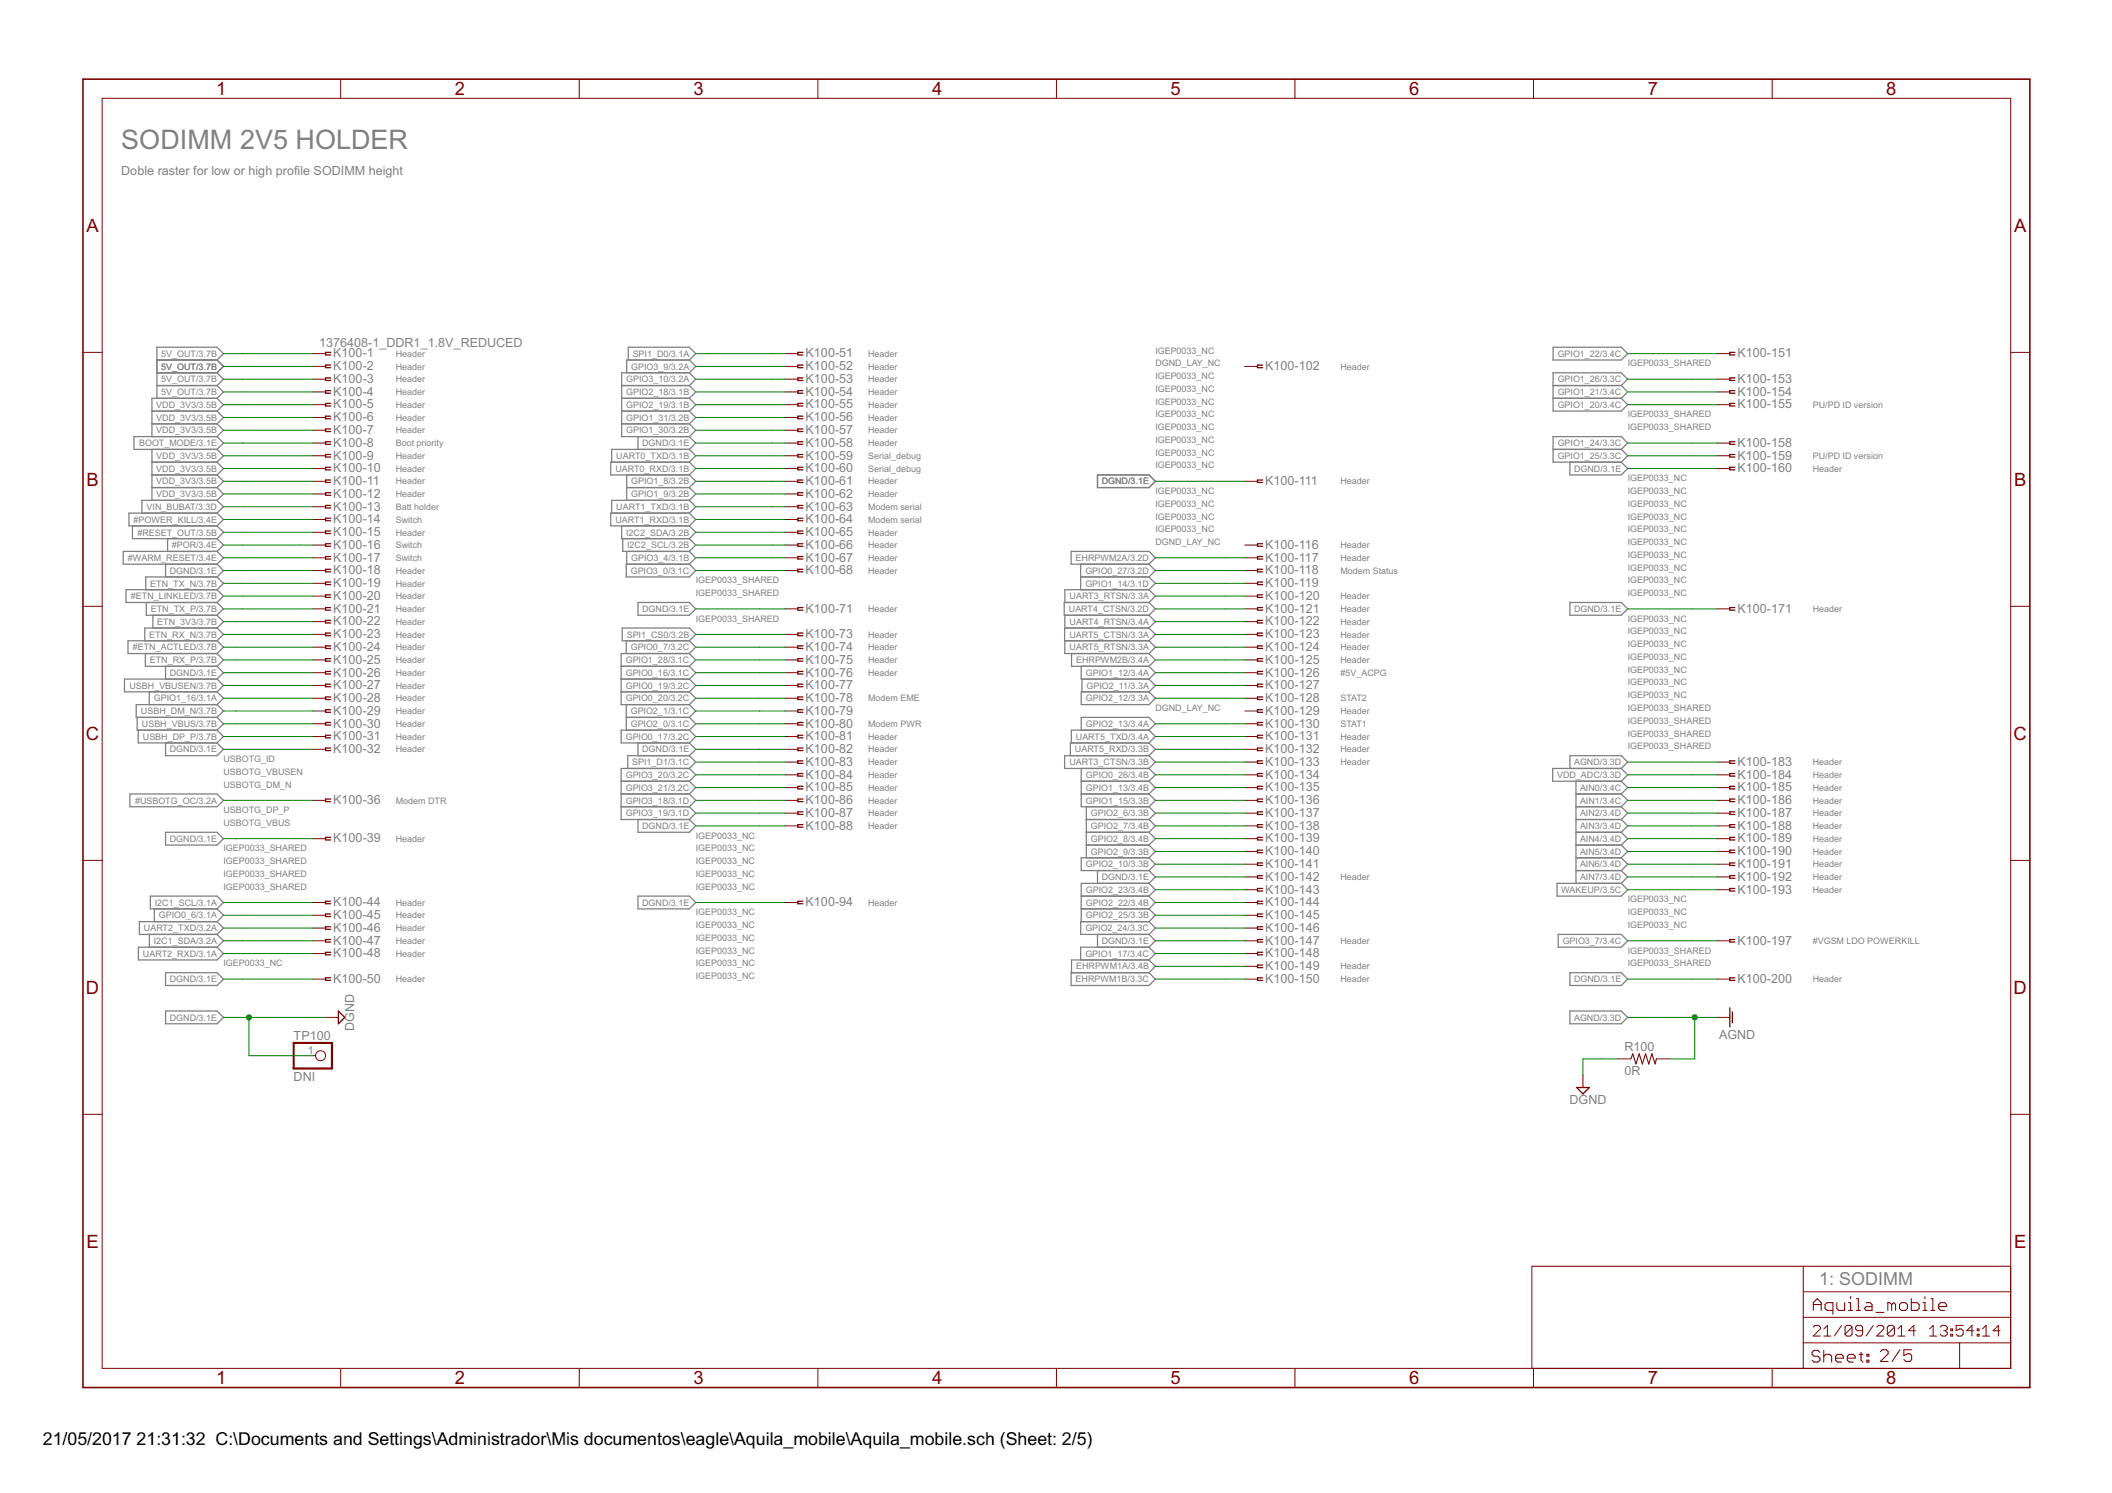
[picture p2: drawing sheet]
<svg xmlns="http://www.w3.org/2000/svg" width="420mm" height="297mm" viewBox="0 0 420 297" stroke-linecap="round" stroke-linejoin="round" font-family="sans-serif">
<g fill="none" stroke="#808080" stroke-width=".25">
<path d="M31.2 71.6h12M31.2 74.2h12M31.2 76.7h12M43.2 71.6l1.2-1.2-1.2-1.3h-12v10.1M43.2 71.6l1.2 1.3-1.2 1.3M43.2 74.2l1.2 1.2-1.2 1.3M43.2 76.7l1.2 1.3-1.2 1.2M43.2 79.2h-13v7.7M43.2 79.2l1.2 1.3-1.2 1.3M123.7 76.7h13.4M123.7 79.2h13.4M125 71.6v-2.5h12.1l1.3 1.3-1.3 1.2"/>
<path d="M137.1 71.6h-12.4v2.6M137.1 74.2h-13.4v12.7h13.4M137.1 71.6l1.3 1.3-1.3 1.3M137.1 74.2l1.3 1.2-1.3 1.3M137.1 76.7l1.3 1.3-1.3 1.2M137.1 79.2l1.3 1.3-1.3 1.3M309 69.1h13.5l1.3 1.3-1.3 1.2h-13.5zM309 76.7h13.5M309 79.2h13.5M322.5 76.7l1.3-1.3-1.3-1.2h-13.5v7.6h13.5l1.3-1.3-1.3-1.3M322.5 76.7l1.3 1.3-1.3 1.2M30.2 81.8h13"/>
<path d="M30.2 89.4v10.1M30.2 84.3h13M30.2 91.9h13M30.2 94.5h13M30.2 97h13M43.2 81.8l1.2 1.3-1.2 1.2M43.2 84.3l1.2 1.3-1.2 1.3M43.2 86.9h-16.6v2.5h16.6M43.2 89.4l1.2 1.3-1.2 1.2M43.2 91.9l1.2 1.3-1.2 1.3M43.2 94.5l1.2 1.3-1.2 1.2M43.2 97l1.2 1.3-1.2 1.2"/>
<path d="M43.2 99.5h-15v2.6M43.2 86.9l1.2 1.2-1.2 1.3M43.2 99.5l1.2 1.3-1.2 1.3M123.7 81.8h13.4M123.7 84.3h13.4M124.7 97h12.4M124.7 94.5v5M126.9 86.9v2.5M137.1 91.9h-15.6v2.6h15.6M137.1 89.4h-15.4v2.5M137.1 99.5h-15.4v2.6M137.1 99.5l1.3 1.3-1.3 1.3"/>
<path d="M137.1 86.9l1.3 1.2-1.3 1.3M137.1 89.4l1.3 1.3-1.3 1.2M137.1 91.9l1.3 1.3-1.3 1.3M137.1 81.8l1.3 1.3-1.3 1.2M137.1 84.3l1.3 1.3-1.3 1.3M137.1 94.5l1.3 1.3-1.3 1.2M137.1 97l1.3 1.3-1.3 1.2M218.3 94.5h10.3l1.2 1.3-1.2 1.2h-10.3zM309 89.4h13.5M312.3 91.9v2.6h10.2l1.3-1.3-1.3-1.3M322.5 89.4l1.3-1.3-1.3-1.2h-13.5v5h13.5M322.5 89.4l1.3 1.3-1.3 1.2"/>
<path d="M26.4 104.6v2.6h16.8M29.1 119.9v2.5h14.1M32.9 112.2v2.6M33.3 107.2v2.5M43.2 102.1h-17.5v2.5h17.5M43.2 102.1l1.2 1.3-1.2 1.2M43.2 109.7l1.2 1.3-1.2 1.2M43.2 109.7h-18.7v2.5h18.7M43.2 112.2l1.2 1.3-1.2 1.3M43.2 114.8h-14.2v2.5M43.2 117.3h-18.1v2.6h18.1M43.2 114.8l1.2 1.3-1.2 1.2"/>
<path d="M43.2 117.3l1.2 1.3-1.2 1.3M43.2 119.9l1.2 1.2-1.2 1.3M43.2 104.6l1.2 1.3-1.2 1.3M43.2 107.2l1.2 1.2-1.2 1.3M123.7 104.6v2.6h13.4M123.9 107.2v2.5h13.2M124.6 112.2h12.5l1.3 1.3-1.3 1.3h-12.5zM124.7 109.7v2.5M126.9 119.9h10.2l1.3 1.2-1.3 1.3h-10.2zM137.1 102.1h-15.6v2.5h15.6M137.1 102.1l1.3 1.3-1.3 1.2M137.1 104.6l1.3 1.3-1.3 1.3"/>
<path d="M137.1 107.2l1.3 1.2-1.3 1.3M137.1 109.7l1.3 1.3-1.3 1.2M213.1 109.7h15.5l1.2 1.3-1.2 1.2h-15.5zM215 114.8h13.6M215 112.2v5.1M228.6 119.9h-16.9v2.5h16.9M228.6 117.3h-16.8v2.6M228.6 112.2l1.2 1.3-1.2 1.3M228.6 114.8l1.2 1.3-1.2 1.2M228.6 117.3l1.2 1.3-1.2 1.3M228.6 119.9l1.2 1.2-1.2 1.3M312.3 119.9h10.2l1.3 1.2-1.3 1.3h-10.2z"/>
<path d="M28.9 130v2.6h14.3M29.7 137.6v2.6M30.4 122.4v2.5M32.9 132.6v2.5M43.2 132.6l1.2 1.2-1.2 1.3M43.2 135.1h-18.4v2.5h18.4M43.2 122.4l1.2 1.3-1.2 1.2M43.2 124.9h-14.4v2.6M43.2 124.9l1.2 1.3-1.2 1.3M43.2 127.5h-17.7v2.5h17.7M43.2 127.5l1.2 1.3-1.2 1.2M43.2 130l1.2 1.3-1.2 1.3"/>
<path d="M43.2 135.1l1.2 1.3-1.2 1.2M43.2 137.6l1.2 1.3-1.2 1.3M123.6 135.1h13.5M123.6 132.6h13.5M123.6 137.6h13.5M123.8 124.9h13.3l1.3 1.3-1.3 1.3h-13.3zM124.6 127.5v2.5M137.1 130h-13.5v10.2h13.5M137.1 130l1.3 1.3-1.3 1.3M137.1 127.5l1.3 1.3-1.3 1.2M137.1 132.6l1.3 1.2-1.3 1.3M137.1 135.1l1.3 1.3-1.3 1.2"/>
<path d="M137.1 137.6l1.3 1.3-1.3 1.3M211.8 127.5v2.5h16.8M211.8 122.4v2.5M213.2 130v2.6h15.4M215.1 132.6v2.5h13.5M215.1 137.6h13.5l1.2 1.3-1.2 1.3h-13.5zM215.2 135.1v2.5M228.6 124.9h-16.8v2.6h16.8M228.6 130l1.2 1.3-1.2 1.3M228.6 127.5l1.2 1.3-1.2 1.2M228.6 122.4l1.2 1.3-1.2 1.2M228.6 124.9l1.2 1.3-1.2 1.3"/>
<path d="M228.6 132.6l1.2 1.2-1.2 1.3M228.6 135.1l1.2 1.3-1.2 1.2M25.8 158h17.4l1.2 1.2-1.2 1.3h-17.4zM27.3 142.7v2.6h15.9M27.5 145.3v2.5h15.7M32.9 147.8v2.5h10.3l1.2-1.2-1.2-1.3M43.2 140.2h-16.1v2.5h16.1M43.2 140.2l1.2 1.3-1.2 1.2M43.2 142.7l1.2 1.3-1.2 1.3M43.2 145.3l1.2 1.2-1.2 1.3M123.6 155.4h13.5M123.6 158h13.5"/>
<path d="M124.6 142.7h12.5M124.6 140.2v5.1M126.9 147.8v2.5M137.1 150.3h-12.2v2.6M137.1 145.3h-13.5v2.5h13.5M137.1 147.8l1.3 1.3-1.3 1.2M137.1 152.9h-13.5v10.1h13.5M137.1 140.2l1.3 1.3-1.3 1.2M137.1 142.7l1.3 1.3-1.3 1.3M137.1 145.3l1.3 1.2-1.3 1.3M137.1 150.3l1.3 1.3-1.3 1.3M137.1 152.9l1.3 1.3-1.3 1.2"/>
<path d="M137.1 155.4l1.3 1.3-1.3 1.3M137.1 158l1.3 1.2-1.3 1.3M215.1 145.3v-2.6h13.5l1.2 1.3-1.2 1.3M215.1 155.4h13.5M215.1 158h13.5M215.1 152.9v7.6h13.5M228.6 150.3h-16.8v2.6h16.8M228.6 147.8h-15.7v2.5M228.6 145.3h-15.5v2.5M228.6 145.3l1.2 1.2-1.2 1.3M228.6 147.8l1.2 1.3-1.2 1.2M228.6 150.3l1.2 1.3-1.2 1.3"/>
<path d="M228.6 152.9l1.2 1.3-1.2 1.2M228.6 155.4l1.2 1.3-1.2 1.3M228.6 158l1.2 1.2-1.2 1.3M312.3 152.9v-2.6h10.2l1.3 1.3-1.3 1.3M313.5 158h9M313.5 155.4v20.3M322.5 152.9h-13.6v2.5h13.6M322.5 152.9l1.3 1.3-1.3 1.2M322.5 155.4l1.3 1.3-1.3 1.3M322.5 158l1.3 1.2-1.3 1.3M29.9 178.3h13.3l1.2 1.3-1.2 1.2h-13.3zM32.9 165.6h10.3l1.2 1.3-1.2 1.2h-10.3z"/>
<path d="M123.6 160.5h13.5M126.9 163v2.6h10.2l1.3-1.3-1.3-1.3M126.9 178.3h10.2l1.3 1.3-1.3 1.2h-10.2zM137.1 160.5l1.3 1.3-1.3 1.2M215.1 178.3h13.5M216.1 168.1h12.5M216.1 165.6h12.5M216.1 163h12.5M216.1 160.5v10.2M218.3 173.2v2.5M228.6 173.2l1.2 1.3-1.2 1.2M228.6 175.7h-13.5v7.7"/>
<path d="M228.6 170.7h-13.5v2.5h13.5M228.6 160.5l1.2 1.3-1.2 1.2M228.6 163l1.2 1.3-1.2 1.3M228.6 165.6l1.2 1.3-1.2 1.2M228.6 168.1l1.2 1.3-1.2 1.3M228.6 170.7l1.2 1.2-1.2 1.3M228.6 175.7l1.2 1.3-1.2 1.3M228.6 178.3l1.2 1.3-1.2 1.2M309.8 175.7h12.7l1.3 1.3-1.3 1.3h-12.7zM313.5 168.1h9M313.5 165.6h9M313.5 163h9"/>
<path d="M313.5 173.2h9M313.5 160.5h9M313.5 170.7h9M322.5 160.5l1.3 1.3-1.3 1.2M322.5 163l1.3 1.3-1.3 1.3M322.5 165.6l1.3 1.3-1.3 1.2M322.5 168.1l1.3 1.3-1.3 1.3M322.5 170.7l1.3 1.2-1.3 1.3M322.5 173.2l1.3 1.3-1.3 1.2M27.5 188.4h15.7l1.2 1.3-1.2 1.3h-15.7zM29.7 185.9v2.5M30.7 180.8v2.6"/>
<path d="M32.9 193.5h10.3l1.2 1.3-1.2 1.3h-10.3zM43.2 180.8l1.2 1.3-1.2 1.3M43.2 183.4h-15.5v2.5h15.5M43.2 183.4l1.2 1.2-1.2 1.3M43.2 185.9l1.2 1.3-1.2 1.2M213.1 193.5h15.5l1.2 1.3-1.2 1.3h-15.5zM215.1 180.8h13.5M218.3 185.9v2.5M228.6 185.9l1.2 1.3-1.2 1.2M228.6 188.4h-13.6v2.6M228.6 183.4h-13.6v2.5h13.6M228.6 191h-15.4v2.5"/>
<path d="M228.6 191l1.2 1.3-1.2 1.2M228.6 180.8l1.2 1.3-1.2 1.3M228.6 183.4l1.2 1.2-1.2 1.3M228.6 188.4l1.2 1.3-1.2 1.3M310 185.9h12.5l1.3 1.3-1.3 1.2h-12.5zM312.3 193.5h10.2l1.3 1.3-1.3 1.3h-10.2zM32.9 201.1h10.3l1.2 1.3-1.2 1.3h-10.3zM312.3 201.1h10.2l1.3 1.3-1.3 1.3h-10.2z"/>
</g>
<g fill="none" stroke="#800000" stroke-width=".2">
<path d="M20.3 19.6h379.7v252.6h-379.7zM67.8 15.7v3.9M115.2 15.7v3.9M162.7 15.7v3.9M210.2 15.7v3.9M257.6 15.7v3.9M305.1 15.7v3.9M352.6 15.7v3.9M16.5 70.1h3.8M62.2 70.4h2.6M62.2 72.9h2.6M62.2 75.4h2.6"/>
<path d="M62.2 78h2.6M156.2 70.4h2.5M156.2 72.9h2.5M156.2 75.4h2.5M156.2 78h2.5M247.6 72.9h2.6M341.6 70.4h2.5M341.6 75.4h2.5M341.6 78h2.5M400 70.1h3.8M62.2 80.5h2.6M62.2 83.1h2.6"/>
<path d="M62.2 85.6h2.6M62.2 88.1h2.6M62.2 90.7h2.6M62.2 93.2h2.6M62.2 95.8h2.6M62.2 98.3h2.6M156.2 80.5h2.5M156.2 83.1h2.5M156.2 85.6h2.5M156.2 88.1h2.5M156.2 90.7h2.5M156.2 93.2h2.5"/>
<path d="M156.2 95.8h2.5M156.2 98.3h2.5M247.6 95.8h2.6M341.6 80.5h2.5M341.6 88.1h2.5M341.6 90.7h2.5M341.6 93.2h2.5M62.2 100.8h2.6M62.2 103.4h2.6M62.2 105.9h2.6M62.2 108.4h2.6M62.2 111h2.6"/>
<path d="M62.2 113.5h2.6M62.2 116.1h2.6M62.2 118.6h2.6M156.2 100.8h2.5M156.2 103.4h2.5M156.2 105.9h2.5M156.2 108.4h2.5M156.2 111h2.5M156.2 113.5h2.5M247.6 108.4h2.6M247.6 111h2.6M247.6 113.5h2.6"/>
<path d="M247.6 116.1h2.6M247.6 118.6h2.6M16.5 120.6h3.8M62.2 121.1h2.6M62.2 123.7h2.6M62.2 126.2h2.6M62.2 128.8h2.6M62.2 131.3h2.6M62.2 133.8h2.6M62.2 136.4h2.6M62.2 138.9h2.6M156.2 121.1h2.5"/>
<path d="M156.2 126.2h2.5M156.2 128.8h2.5M156.2 131.3h2.5M156.2 133.8h2.5M156.2 136.4h2.5M156.2 138.9h2.5M247.6 121.1h2.6M247.6 123.7h2.6M247.6 126.2h2.6M247.6 128.8h2.6M247.6 131.3h2.6M247.6 133.8h2.6"/>
<path d="M247.6 136.4h2.6M247.6 138.9h2.6M341.6 121.1h2.5M400 120.6h3.8M62.2 141.5h2.6M62.2 144h2.6M62.2 146.5h2.6M62.2 149.1h2.6M62.2 159.2h2.6M156.2 141.5h2.5M156.2 144h2.5M156.2 146.5h2.5"/>
<path d="M156.2 149.1h2.5M156.2 159.2h2.5M156.2 151.6h2.5M156.2 154.2h2.5M156.2 156.7h2.5M247.6 141.5h2.6M247.6 144h2.6M247.6 146.5h2.6M247.6 149.1h2.6M247.6 159.2h2.6M247.6 151.6h2.6M247.6 154.2h2.6"/>
<path d="M247.6 156.7h2.6M341.6 159.2h2.5M341.6 151.6h2.5M341.6 154.2h2.5M341.6 156.7h2.5M16.5 171.2h3.8M62.2 166.9h2.6M62.2 179.6h2.6M156.2 179.6h2.5M156.2 161.8h2.5M156.2 164.3h2.5M247.6 166.9h2.6"/>
<path d="M247.6 179.6h2.6M247.6 161.8h2.6M247.6 164.3h2.6M247.6 169.4h2.6M247.6 171.9h2.6M247.6 174.5h2.6M247.6 177h2.6M341.6 166.9h2.5M341.6 161.8h2.5M341.6 164.3h2.5M341.6 169.4h2.5M341.6 171.9h2.5"/>
<path d="M341.6 174.5h2.5M341.6 177h2.5M400 171.2h3.8M62.2 182.1h2.6M62.2 184.6h2.6M62.2 187.2h2.6M62.2 189.7h2.6M62.2 194.8h2.6M247.6 182.1h2.6M247.6 184.6h2.6M247.6 187.2h2.6M247.6 189.7h2.6"/>
<path d="M247.6 194.8h2.6M247.6 192.3h2.6M341.6 187.2h2.5M341.6 194.8h2.5M62.2 210h.6M64.8 202.4h2.5M314.9 213.8v2.6M321.9 210.7h2.5M329.5 210.7h2.6M341.6 202.4h2.5M16.5 221.7h3.8M400 221.7h3.8"/>
<path d="M358.7 251.9v20.3M358.7 257h41.3M400 251.9h-95.2v20.3M67.8 272.2v3.9M115.2 272.2v3.9M162.7 272.2v3.9M210.2 272.2v3.9M257.6 272.2v3.9M305.1 272.2v3.9M352.6 272.2v3.9M358.7 267.2h41.3M358.7 262.1h41.3"/>
<path d="M360.7 264.1l.4-.4h.7l.3 .4v.3l-1.4 1.4h1.4M362.8 265.8h1.4M362.8 264.4l.7-.7v2.1M366.4 263.7l-1.5 2.1M368.4 264.1v1.4l-.3 .3h-.7l-.3-.3M368.4 264.1l-.3-.4h-.7l-.3 .4v1.4M368.4 264.1l-1.3 1.4M370.5 264.8h-1l-.4-.4v-.3l.4-.4h.7l.3 .4v1.4l-.3 .3h-.7l-.4-.3M372.7 263.7l-1.5 2.1M373.4 264.1l.3-.4h.7l.4 .4v.3l-1.4 1.4h1.4M376.9 264.1v1.4l-.4 .3h-.7l-.3-.3M376.9 264.1l-.4-.4h-.7l-.3 .4v1.4"/>
<path d="M376.9 264.1l-1.4 1.4M377.6 265.8h1.4M377.6 264.4l.7-.7v2.1M381.1 264.8h-1.4l1-1.1v2.1M383.9 265.8h1.4M383.9 264.4l.7-.7v2.1M386 264.1l.3-.4h.7l.4 .4v.3l-.4 .4M386.7 264.8h.3M387 264.8l.4 .3v.4l-.4 .3h-.7l-.3-.3M388.1 265.5h.4v.3h-.4zM388.1 264.4h.4v.4h-.4zM389.8 267.2v5"/>
<path d="M390.5 263.7h-1.4v1.1l.7-.4h.4l.3 .4v.7l-.3 .3h-.7l-.4-.3M392.7 264.8h-1.5l1.1-1.1v2.1M393.3 265.5h.4v.3h-.4zM393.3 264.4h.4v.4h-.4zM394.4 265.8h1.4M394.4 264.4l.7-.7v2.1M397.9 264.8h-1.4l1.1-1.1v2.1"/>
<circle cx="63.8" cy="210" r=".99"/>
</g>
<g fill="none" stroke="#800000" stroke-width=".21">
<path d="M324.4 210.7l.4-1 .7 2 .6-2 .6 2 .7-2 .6 2 .6-2 .7 2 .2-1M360.7 259.5h1.6M365.4 259.2v1.1l.4 .4h1.2v-1.5M367.7 259.2h.5v1.5M368.2 258v.4M369.3 258.4h.4v2.3M371.3 259.2h.7l.4 .3v1.2h-1.1l-.4-.4 .4-.4h1.1M376.3 259.5l-.4-.3h-.3v1.5M376.3 259.5v1.2M376.3 259.5l.4-.3 .4 .3v1.2M378.3 259.2h.8l.4 .3v.8l-.4 .4h-.8l-.4-.4v-.8zM380.2 258.4v2.3h1.2l.4-.4v-.8l-.4-.3h-1.2"/>
<path d="M382.6 259.2h.3v1.5M382.9 258v.4M384.1 258.4h.4v2.3M385.7 259.9h1.5v-.4l-.3-.3h-.8l-.4 .3v.8l.4 .4h.8M360.7 260.7v-1.5l.8-.8 .8 .8v1.5M362.1 269l-.4-.3h-.8l-.4 .3v.5l.4 .3h.8l.4 .4v.4l-.4 .4h-.8l-.4-.4M362.8 269.8l.4-.3h.8l.4 .3v1.2M362.8 268.7v2.3M364.6 260.7h-1.1l-.4-.4v-.8l.4-.3h1.1v2.3M365.2 270.2h1.5v-.4l-.4-.3h-.8l-.3 .3v.8l.3 .4h.8M367.5 270.2h1.6v-.4l-.4-.3h-.8l-.4 .3v.8l.4 .4h.8M367.7 260.7h.8"/>
<path d="M369.3 260.7h.8M369.8 269.5h.8M370.2 269v1.6l.4 .4M371.4 269.5h.4v.3h-.4zM371.4 270.6h.4v.4h-.4zM373.2 261.1h1.6M374.1 268.9l.4-.4h.7l.4 .4v.4l-1.5 1.6h1.5M378 268.5l-1.6 2.4M380.3 268.5h-1.5v1.2l.7-.4h.4l.4 .4v.8l-.4 .4h-.8l-.3-.4M382.6 260.7h.7M384.1 260.7h.8"/>
</g>
<path d="M16.5 15.7h387.3v260.4h-387.3z" fill="none" stroke="#800000" stroke-width=".32"/>
<g fill="none" stroke="#800000" stroke-width=".25">
<path d="M65.8 70.1h-1v.5h1M65.8 72.6h-1v.6h1M65.8 75.2h-1v.5h1M65.8 77.7h-1v.5h1M159.7 70.1h-1v.5h1M159.7 72.6h-1v.6h1M159.7 75.2h-1v.5h1M159.7 77.7h-1v.5h1M251.2 72.6h-1v.6h1M345.1 70.1h-1v.5h1M345.1 75.2h-1v.5h1M345.1 77.7h-1v.5h1"/>
<path d="M65.8 80.3h-1v.5h1M65.8 82.8h-1v.5h1M65.8 85.3h-1v.6h1M65.8 87.9h-1v.5h1M65.8 90.4h-1v.5h1M65.8 93h-1v.5h1M65.8 95.5h-1v.5h1M65.8 98h-1v.5h1M159.7 80.3h-1v.5h1M159.7 82.8h-1v.5h1M159.7 85.3h-1v.6h1M159.7 87.9h-1v.5h1"/>
<path d="M159.7 90.4h-1v.5h1M159.7 93h-1v.5h1M159.7 95.5h-1v.5h1M159.7 98h-1v.5h1M251.2 95.5h-1v.5h1M345.1 80.3h-1v.5h1M345.1 87.9h-1v.5h1M345.1 90.4h-1v.5h1M345.1 93h-1v.5h1M65.8 100.6h-1v.5h1M65.8 103.1h-1v.5h1M65.8 105.6h-1v.6h1"/>
<path d="M65.8 108.2h-1v.5h1M65.8 110.7h-1v.5h1M65.8 113.3h-1v.5h1M65.8 115.8h-1v.5h1M65.8 118.3h-1v.6h1M159.7 100.6h-1v.5h1M159.7 103.1h-1v.5h1M159.7 105.6h-1v.6h1M159.7 108.2h-1v.5h1M159.7 110.7h-1v.5h1M159.7 113.3h-1v.5h1M251.2 108.2h-1v.5h1"/>
<path d="M251.2 110.7h-1v.5h1M251.2 113.3h-1v.5h1M251.2 115.8h-1v.5h1M251.2 118.3h-1v.6h1M65.8 120.9h-1v.5h1M65.8 123.4h-1v.5h1M65.8 126h-1v.5h1M65.8 128.5h-1v.5h1M65.8 131h-1v.6h1M65.8 133.6h-1v.5h1M65.8 136.1h-1v.5h1M65.8 138.7h-1v.5h1"/>
<path d="M159.7 120.9h-1v.5h1M159.7 126h-1v.5h1M159.7 128.5h-1v.5h1M159.7 131h-1v.6h1M159.7 133.6h-1v.5h1M159.7 136.1h-1v.5h1M159.7 138.7h-1v.5h1M251.2 120.9h-1v.5h1M251.2 123.4h-1v.5h1M251.2 126h-1v.5h1M251.2 128.5h-1v.5h1M251.2 131h-1v.6h1"/>
<path d="M251.2 133.6h-1v.5h1M251.2 136.1h-1v.5h1M251.2 138.7h-1v.5h1M345.1 120.9h-1v.5h1M65.8 141.2h-1v.5h1M65.8 143.7h-1v.6h1M65.8 146.3h-1v.5h1M65.8 148.8h-1v.5h1M65.8 159h-1v.5h1M159.7 141.2h-1v.5h1M159.7 143.7h-1v.6h1M159.7 146.3h-1v.5h1"/>
<path d="M159.7 148.8h-1v.5h1M159.7 159h-1v.5h1M159.7 151.4h-1v.5h1M159.7 153.9h-1v.5h1M159.7 156.4h-1v.6h1M251.2 141.2h-1v.5h1M251.2 143.7h-1v.6h1M251.2 146.3h-1v.5h1M251.2 148.8h-1v.5h1M251.2 159h-1v.5h1M251.2 151.4h-1v.5h1M251.2 153.9h-1v.5h1"/>
<path d="M251.2 156.4h-1v.6h1M345.1 151.4h-1v.5h1M345.1 153.9h-1v.5h1M345.1 156.4h-1v.6h1M345.1 159h-1v.5h1M65.8 166.6h-1v.5h1M65.8 179.3h-1v.5h1M159.7 179.3h-1v.5h1M159.7 161.5h-1v.5h1M159.7 164.1h-1v.5h1M251.2 166.6h-1v.5h1M251.2 179.3h-1v.5h1"/>
<path d="M251.2 161.5h-1v.5h1M251.2 164.1h-1v.5h1M251.2 169.1h-1v.6h1M251.2 171.7h-1v.5h1M251.2 174.2h-1v.5h1M251.2 176.8h-1v.5h1M345.1 161.5h-1v.5h1M345.1 164.1h-1v.5h1M345.1 166.6h-1v.5h1M345.1 169.1h-1v.6h1M345.1 171.7h-1v.5h1M345.1 174.2h-1v.5h1"/>
<path d="M345.1 176.8h-1v.5h1M65.8 181.8h-1v.6h1M65.8 184.4h-1v.5h1M65.8 186.9h-1v.5h1M65.8 189.5h-1v.5h1M65.8 194.5h-1v.6h1M251.2 181.8h-1v.6h1M251.2 184.4h-1v.5h1M251.2 186.9h-1v.5h1M251.2 189.5h-1v.5h1M251.2 194.5h-1v.6h1M251.2 192h-1v.5h1"/>
<path d="M345.1 186.9h-1v.5h1M345.1 194.5h-1v.6h1M67.3 201.1l1.3 1.3-1.3 1.3zM313.6 216.4h2.6l-1.3 1.2zM344.1 200.5v3.8M344.6 201.3v2.2"/>
</g>
<path d="M58.4 207.5h7.6v5.1h-7.6z" fill="none" stroke="#800000" stroke-width=".42"/>
<g fill="none" stroke="#008000" stroke-width=".2">
<path d="M44.4 70.4h17.8M44.4 72.9h17.8M44.4 75.4h17.8M44.4 78h17.8M138.4 70.4h17.8M138.4 72.9h17.8M138.4 75.4h17.8M138.4 78h17.8M323.8 70.4h17.8M323.8 75.4h17.8M323.8 78h17.8M44.4 80.5h17.8"/>
<path d="M44.4 83.1h17.8M44.4 85.6h17.8M44.4 90.7h17.8M44.4 93.2h17.8M44.4 95.8h17.8M44.4 98.3h17.8M44.4 88.1h17.8M138.4 80.5h17.8M138.4 83.1h17.8M138.4 85.6h17.8M138.4 90.7h17.8M138.4 93.2h17.8"/>
<path d="M138.4 95.8h17.8M138.4 98.3h17.8M138.4 88.1h17.8M229.8 95.8h17.8M323.8 80.5h17.8M323.8 90.7h17.8M323.8 93.2h17.8M323.8 88.1h17.8M44.4 100.8h17.8M44.4 103.4h17.8M44.4 111h17.8M44.4 113.5h17.8"/>
<path d="M44.4 116.1h17.8M44.4 118.6h17.8M44.4 105.9h17.8M44.4 108.4h17.8M138.4 100.8h17.8M138.4 103.4h17.8M138.4 111h17.8M138.4 113.5h17.8M138.4 105.9h17.8M138.4 108.4h17.8M229.8 111h17.8M229.8 113.5h17.8"/>
<path d="M229.8 116.1h17.8M229.8 118.6h17.8M44.4 133.8h17.8M44.4 121.1h17.8M44.4 123.7h17.8M44.4 126.2h17.8M44.4 128.8h17.8M44.4 131.3h17.8M44.4 136.4h17.8M44.4 138.9h17.8M138.4 133.8h17.8M138.4 121.1h17.8"/>
<path d="M138.4 126.2h17.8M138.4 128.8h17.8M138.4 131.3h17.8M138.4 136.4h17.8M138.4 138.9h17.8M229.8 133.8h17.8M229.8 121.1h17.8M229.8 123.7h17.8M229.8 126.2h17.8M229.8 128.8h17.8M229.8 131.3h17.8M229.8 136.4h17.8"/>
<path d="M229.8 138.9h17.8M323.8 121.1h17.8M44.4 149.1h17.8M44.4 141.5h17.8M44.4 144h17.8M44.4 146.5h17.8M44.4 159.2h17.8M138.4 149.1h17.8M138.4 141.5h17.8M138.4 144h17.8M138.4 146.5h17.8M138.4 151.6h17.8"/>
<path d="M138.4 154.2h17.8M138.4 156.7h17.8M138.4 159.2h17.8M229.8 149.1h17.8M229.8 144h17.8M229.8 146.5h17.8M229.8 151.6h17.8M229.8 154.2h17.8M229.8 156.7h17.8M229.8 159.2h17.8M323.8 151.6h17.8M323.8 154.2h17.8"/>
<path d="M323.8 156.7h17.8M323.8 159.2h17.8M44.4 166.9h17.8M44.4 179.6h17.8M138.4 164.3h17.8M138.4 179.6h17.8M138.4 161.8h17.8M229.8 166.9h17.8M229.8 164.3h17.8M229.8 179.6h17.8M229.8 174.5h17.8M229.8 161.8h17.8"/>
<path d="M229.8 169.4h17.8M229.8 171.9h17.8M229.8 177h17.8M323.8 166.9h17.8M323.8 164.3h17.8M323.8 174.5h17.8M323.8 161.8h17.8M323.8 169.4h17.8M323.8 171.9h17.8M323.8 177h17.8M44.4 194.8h17.8M44.4 187.2h17.8"/>
<path d="M44.4 182.1h17.8M44.4 184.6h17.8M44.4 189.7h17.8M229.8 194.8h17.8M229.8 187.2h17.8M229.8 182.1h17.8M229.8 184.6h17.8M229.8 189.7h17.8M229.8 192.3h17.8M323.8 194.8h17.8M323.8 187.2h17.8M44.4 202.4h20.4"/>
<path d="M49.5 202.4v7.6h12.7M321.9 210.7h-7v3.1M323.8 202.4h17.8M337.1 202.4v8.3h-5"/>
</g>
<g fill="#008000" stroke="#008000" stroke-width=".2">
<circle cx="49.5" cy="202.4" r=".51"/>
<circle cx="337.1" cy="202.4" r=".51"/>
</g>
<text font-size="6" fill="#808080" x="24.1" y="29.7">SODIMM 2V5 HOLDER</text>
<g font-size="4.1" fill="#800000">
<text x="43" y="18.9">1</text>
<text x="90.5" y="18.9">2</text>
<text x="138" y="18.9">3</text>
<text x="185.4" y="18.9">4</text>
<text x="232.9" y="18.9">5</text>
<text x="280.3" y="18.9">6</text>
<text x="327.8" y="18.9">7</text>
<text x="375.3" y="18.9">8</text>
<text x="17.2" y="46.1">A</text>
<text x="400.7" y="46.1">A</text>
<text x="17.2" y="96.7">B</text>
<text x="400.7" y="96.7">B</text>
<text x="17.1" y="147.2">C</text>
<text x="400.6" y="147.2">C</text>
<text x="17.1" y="197.7">D</text>
<text x="400.6" y="197.7">D</text>
<text x="17.2" y="248.3">E</text>
<text x="400.7" y="248.3">E</text>
<text x="43" y="275.4">1</text>
<text x="90.5" y="275.4">2</text>
<text x="138" y="275.4">3</text>
<text x="185.4" y="275.4">4</text>
<text x="232.9" y="275.4">5</text>
<text x="280.3" y="275.4">6</text>
<text x="327.8" y="275.4">7</text>
<text x="375.3" y="275.4">8</text>
</g>
<text font-size="4" fill="#808080" x="361.9" y="255.7">1: SODIMM</text>
<g font-size="4">
<text x="8.5" y="287.5">21/05/2017</text>
<text x="27.2" y="287.5">21:31:32 C:\Documents and Settings\Administrador\Mis documentos\eagle\Aquila_mobile\Aquila_mobile.sch (Sheet: 2/5)</text>
</g>
<g font-size="2.8" fill="#808080">
<text x="24.1" y="34.8">Doble raster for low or high profile SODIMM height</text>
<text x="63.5" y="69.1">1376408-1_DDR1_1.8V_REDUCED</text>
<text x="66.3" y="71.1">K100-1</text>
<text x="160.3" y="71.1">K100-51</text>
<text x="345.7" y="71.1">K100-151</text>
<text x="66.3" y="73.7">K100-2</text>
<text x="66.3" y="76.2">K100-3</text>
<text x="160.3" y="73.7">K100-52</text>
<text x="160.3" y="76.2">K100-53</text>
<text x="251.7" y="73.7">K100-102</text>
<text x="345.7" y="76.2">K100-153</text>
<text x="66.3" y="78.7">K100-4</text>
<text x="66.3" y="81.3">K100-5</text>
<text x="66.3" y="83.8">K100-6</text>
<text x="160.3" y="78.7">K100-54</text>
<text x="160.3" y="81.3">K100-55</text>
<text x="160.3" y="83.8">K100-56</text>
<text x="345.7" y="78.7">K100-154</text>
<text x="345.7" y="81.3">K100-155</text>
<text x="66.3" y="86.4">K100-7</text>
<text x="66.3" y="88.9">K100-8</text>
<text x="160.3" y="86.4">K100-57</text>
<text x="160.3" y="88.9">K100-58</text>
<text x="345.7" y="88.9">K100-158</text>
<text x="66.3" y="91.4">K100-9</text>
<text x="66.3" y="94">K100-10</text>
<text x="160.3" y="91.4">K100-59</text>
<text x="160.3" y="94">K100-60</text>
<text x="345.7" y="91.4">K100-159</text>
<text x="345.7" y="94">K100-160</text>
<text x="66.3" y="96.5">K100-11</text>
<text x="66.3" y="99">K100-12</text>
<text x="66.3" y="101.6">K100-13</text>
<text x="160.3" y="96.5">K100-61</text>
<text x="160.3" y="99">K100-62</text>
<text x="160.3" y="101.6">K100-63</text>
<text x="251.7" y="96.5">K100-111</text>
<text x="66.3" y="104.1">K100-14</text>
<text x="66.3" y="106.7">K100-15</text>
<text x="160.3" y="104.1">K100-64</text>
<text x="160.3" y="106.7">K100-65</text>
<text x="66.3" y="109.2">K100-16</text>
<text x="66.3" y="111.7">K100-17</text>
<text x="160.3" y="109.2">K100-66</text>
<text x="160.3" y="111.7">K100-67</text>
<text x="251.7" y="109.2">K100-116</text>
<text x="251.7" y="111.7">K100-117</text>
<text x="66.3" y="114.3">K100-18</text>
<text x="66.3" y="116.8">K100-19</text>
<text x="66.3" y="119.4">K100-20</text>
<text x="160.3" y="114.3">K100-68</text>
<text x="251.7" y="114.3">K100-118</text>
<text x="251.7" y="116.8">K100-119</text>
<text x="251.7" y="119.4">K100-120</text>
<text x="66.3" y="121.9">K100-21</text>
<text x="66.3" y="124.4">K100-22</text>
<text x="160.3" y="121.9">K100-71</text>
<text x="251.7" y="121.9">K100-121</text>
<text x="251.7" y="124.4">K100-122</text>
<text x="345.7" y="121.9">K100-171</text>
<text x="66.3" y="127">K100-23</text>
<text x="66.3" y="129.5">K100-24</text>
<text x="160.3" y="127">K100-73</text>
<text x="160.3" y="129.5">K100-74</text>
<text x="251.7" y="127">K100-123</text>
<text x="251.7" y="129.5">K100-124</text>
<text x="66.3" y="132.1">K100-25</text>
<text x="66.3" y="134.6">K100-26</text>
<text x="66.3" y="137.1">K100-27</text>
<text x="160.3" y="132.1">K100-75</text>
<text x="160.3" y="134.6">K100-76</text>
<text x="160.3" y="137.1">K100-77</text>
<text x="251.7" y="132.1">K100-125</text>
<text x="251.7" y="134.6">K100-126</text>
<text x="251.7" y="137.1">K100-127</text>
<text x="66.3" y="139.7">K100-28</text>
<text x="66.3" y="142.2">K100-29</text>
<text x="160.3" y="139.7">K100-78</text>
<text x="160.3" y="142.2">K100-79</text>
<text x="251.7" y="139.7">K100-128</text>
<text x="251.7" y="142.2">K100-129</text>
<text x="66.3" y="144.8">K100-30</text>
<text x="66.3" y="147.3">K100-31</text>
<text x="66.3" y="149.8">K100-32</text>
<text x="160.3" y="144.8">K100-80</text>
<text x="160.3" y="147.3">K100-81</text>
<text x="160.3" y="149.8">K100-82</text>
<text x="251.7" y="144.8">K100-130</text>
<text x="251.7" y="147.3">K100-131</text>
<text x="251.7" y="149.8">K100-132</text>
<text x="160.3" y="152.4">K100-83</text>
<text x="160.3" y="154.9">K100-84</text>
<text x="251.7" y="152.4">K100-133</text>
<text x="251.7" y="154.9">K100-134</text>
<text x="345.7" y="152.4">K100-183</text>
<text x="345.7" y="154.9">K100-184</text>
<text x="66.3" y="160">K100-36</text>
<text x="160.3" y="157.5">K100-85</text>
<text x="160.3" y="160">K100-86</text>
<text x="251.7" y="157.5">K100-135</text>
<text x="251.7" y="160">K100-136</text>
<text x="345.7" y="157.5">K100-185</text>
<text x="345.7" y="160">K100-186</text>
<text x="66.3" y="167.6">K100-39</text>
<text x="160.3" y="162.5">K100-87</text>
<text x="160.3" y="165.1">K100-88</text>
<text x="251.7" y="162.5">K100-137</text>
<text x="251.7" y="165.1">K100-138</text>
<text x="251.7" y="167.6">K100-139</text>
<text x="345.7" y="162.5">K100-187</text>
<text x="345.7" y="165.1">K100-188</text>
<text x="345.7" y="167.6">K100-189</text>
<text x="251.7" y="170.2">K100-140</text>
<text x="251.7" y="172.7">K100-141</text>
<text x="345.7" y="170.2">K100-190</text>
<text x="345.7" y="172.7">K100-191</text>
<text x="251.7" y="175.2">K100-142</text>
<text x="251.7" y="177.8">K100-143</text>
<text x="345.7" y="175.2">K100-192</text>
<text x="345.7" y="177.8">K100-193</text>
<text x="66.3" y="180.3">K100-44</text>
<text x="66.3" y="182.9">K100-45</text>
<text x="66.3" y="185.4">K100-46</text>
<text x="160.3" y="180.3">K100-94</text>
<text x="251.7" y="180.3">K100-144</text>
<text x="251.7" y="182.9">K100-145</text>
<text x="251.7" y="185.4">K100-146</text>
<text x="66.3" y="187.9">K100-47</text>
<text x="66.3" y="190.5">K100-48</text>
<text x="251.7" y="187.9">K100-147</text>
<text x="251.7" y="190.5">K100-148</text>
<text x="345.7" y="187.9">K100-197</text>
<text x="66.3" y="195.6">K100-50</text>
<text x="251.7" y="193">K100-149</text>
<text x="251.7" y="195.6">K100-150</text>
<text x="345.7" y="195.6">K100-200</text>
<text x="58.4" y="206.9">TP100</text>
<text x="70.5" y="205.1" transform="rotate(-90 70.5 205.1)">DGND</text>
<text x="323.2" y="209.2">R100</text>
<text x="342" y="206.7">AGND</text>
<text x="58.4" y="215.1">DNI</text>
<text x="323.2" y="214">0R</text>
<text x="312.3" y="219.6">DGND</text>
</g>
<text font-size="2.4" fill="#808080" x="61.2" y="209.7">1</text>
<g font-size="2" fill="#808080">
<text x="32.1" y="71">5V_OUT/3.7B</text>
<text x="78.7" y="71">Header</text>
<text x="125.9" y="71">SPI1_D0/3.1A</text>
<text x="172.7" y="71">Header</text>
<text x="229.8" y="70.4">IGEP0033_NC</text>
<text x="309.9" y="71">GPIO1_22/3.4C</text>
<text x="32.1" y="73.5">5V_OUT/3.7B</text>
<text x="32.1" y="76.1">5V_OUT/3.7B</text>
<text x="78.7" y="73.5">Header</text>
<text x="78.7" y="76.1">Header</text>
<text x="124.6" y="76.1">GPIO3_10/3.2A</text>
<text x="125.6" y="73.5">GPIO3_9/3.2A</text>
<text x="172.7" y="73.5">Header</text>
<text x="172.7" y="76.1">Header</text>
<text x="229.8" y="75.4">IGEP0033_NC</text>
<text x="229.8" y="78">IGEP0033_NC</text>
<text x="229.8" y="72.9">DGND_LAY_NC</text>
<text x="266.7" y="73.5">Header</text>
<text x="309.9" y="76.1">GPIO1_26/3.3C</text>
<text x="323.8" y="72.9">IGEP0033_SHARED</text>
<text x="31.1" y="81.1">VDD_3V3/3.5B</text>
<text x="31.1" y="83.7">VDD_3V3/3.5B</text>
<text x="32.1" y="78.6">5V_OUT/3.7B</text>
<text x="78.7" y="78.6">Header</text>
<text x="78.7" y="81.1">Header</text>
<text x="78.7" y="83.7">Header</text>
<text x="124.6" y="78.6">GPIO2_18/3.1B</text>
<text x="124.6" y="81.1">GPIO2_19/3.1B</text>
<text x="124.6" y="83.7">GPIO1_31/3.2B</text>
<text x="172.7" y="78.6">Header</text>
<text x="172.7" y="81.1">Header</text>
<text x="172.7" y="83.7">Header</text>
<text x="229.8" y="80.5">IGEP0033_NC</text>
<text x="229.8" y="83">IGEP0033_NC</text>
<text x="309.9" y="78.6">GPIO1_21/3.4C</text>
<text x="309.9" y="81.1">GPIO1_20/3.4C</text>
<text x="323.8" y="83">IGEP0033_SHARED</text>
<text x="360.6" y="81.1">PU/PD ID version</text>
<text x="27.7" y="88.8">BOOT_MODE/3.1E</text>
<text x="31.1" y="86.2">VDD_3V3/3.5B</text>
<text x="78.7" y="88.8">Boot priority</text>
<text x="78.7" y="86.2">Header</text>
<text x="124.6" y="86.2">GPIO1_30/3.2B</text>
<text x="127.7" y="88.8">DGND/3.1E</text>
<text x="172.7" y="86.2">Header</text>
<text x="172.7" y="88.8">Header</text>
<text x="229.8" y="85.6">IGEP0033_NC</text>
<text x="229.8" y="88.1">IGEP0033_NC</text>
<text x="309.9" y="88.8">GPIO1_24/3.3C</text>
<text x="323.8" y="85.6">IGEP0033_SHARED</text>
<text x="31.1" y="91.3">VDD_3V3/3.5B</text>
<text x="31.1" y="93.8">VDD_3V3/3.5B</text>
<text x="78.7" y="91.3">Header</text>
<text x="78.7" y="93.8">Header</text>
<text x="122.4" y="93.8">UART0_RXD/3.1B</text>
<text x="122.6" y="91.3">UART0_TXD/3.1B</text>
<text x="172.7" y="91.3">Serial_debug</text>
<text x="172.7" y="93.8">Serial_debug</text>
<text x="229.8" y="90.7">IGEP0033_NC</text>
<text x="229.8" y="93.2">IGEP0033_NC</text>
<text x="309.9" y="91.3">GPIO1_25/3.3C</text>
<text x="313.1" y="93.8">DGND/3.1E</text>
<text x="323.8" y="95.7">IGEP0033_NC</text>
<text x="360.6" y="93.8">Header</text>
<text x="360.6" y="91.3">PU/PD ID version</text>
<text x="29.2" y="101.5">VIN_BUBAT/3.3D</text>
<text x="31.1" y="96.4">VDD_3V3/3.5B</text>
<text x="31.1" y="98.9">VDD_3V3/3.5B</text>
<text x="78.7" y="101.5">Batt holder</text>
<text x="78.7" y="96.4">Header</text>
<text x="78.7" y="98.9">Header</text>
<text x="122.6" y="101.5">UART1_TXD/3.1B</text>
<text x="125.6" y="96.4">GPIO1_8/3.2B</text>
<text x="125.6" y="98.9">GPIO1_9/3.2B</text>
<text x="172.7" y="101.5">Modem serial</text>
<text x="172.7" y="96.4">Header</text>
<text x="172.7" y="98.9">Header</text>
<text x="219.2" y="96.4">DGND/3.1E</text>
<text x="229.8" y="98.3">IGEP0033_NC</text>
<text x="229.8" y="100.8">IGEP0033_NC</text>
<text x="266.7" y="96.4">Header</text>
<text x="323.8" y="98.3">IGEP0033_NC</text>
<text x="323.8" y="100.8">IGEP0033_NC</text>
<text x="26.6" y="104">#POWER_KILL/3.4E</text>
<text x="27.3" y="106.5">#RESET_OUT/3.5B</text>
<text x="78.7" y="104">Switch</text>
<text x="78.7" y="106.5">Header</text>
<text x="122.4" y="104">UART1_RXD/3.1B</text>
<text x="124.6" y="106.5">I2C2_SDA/3.2B</text>
<text x="172.7" y="104">Modem serial</text>
<text x="172.7" y="106.5">Header</text>
<text x="229.8" y="103.4">IGEP0033_NC</text>
<text x="229.8" y="105.9">IGEP0033_NC</text>
<text x="323.8" y="103.4">IGEP0033_NC</text>
<text x="323.8" y="105.9">IGEP0033_NC</text>
<text x="25.5" y="111.6">#WARM_RESET/3.4E</text>
<text x="34.2" y="109.1">#POR/3.4E</text>
<text x="78.7" y="109.1">Switch</text>
<text x="78.7" y="111.6">Switch</text>
<text x="124.8" y="109.1">I2C2_SCL/3.2B</text>
<text x="125.6" y="111.6">GPIO3_4/3.1B</text>
<text x="172.7" y="109.1">Header</text>
<text x="172.7" y="111.6">Header</text>
<text x="214" y="111.6">EHRPWM2A/3.2D</text>
<text x="229.8" y="108.4">DGND_LAY_NC</text>
<text x="266.7" y="109.1">Header</text>
<text x="266.7" y="111.6">Header</text>
<text x="323.8" y="108.4">IGEP0033_NC</text>
<text x="323.8" y="111">IGEP0033_NC</text>
<text x="323.8" y="113.5">IGEP0033_NC</text>
<text x="26" y="119.2">#ETN_LINKLED/3.7B</text>
<text x="29.9" y="116.7">ETN_TX_N/3.7B</text>
<text x="33.8" y="114.2">DGND/3.1E</text>
<text x="78.7" y="114.2">Header</text>
<text x="78.7" y="116.7">Header</text>
<text x="78.7" y="119.2">Header</text>
<text x="125.5" y="114.2">GPIO3_0/3.1C</text>
<text x="138.4" y="116.1">IGEP0033_SHARED</text>
<text x="138.4" y="118.6">IGEP0033_SHARED</text>
<text x="172.7" y="114.2">Header</text>
<text x="212.8" y="119.2">UART3_RTSN/3.3A</text>
<text x="215.9" y="114.2">GPIO0_27/3.2D</text>
<text x="215.9" y="116.7">GPIO1_14/3.1D</text>
<text x="266.7" y="119.2">Header</text>
<text x="266.7" y="114.2">Modem Status</text>
<text x="323.8" y="116.1">IGEP0033_NC</text>
<text x="323.8" y="118.6">IGEP0033_NC</text>
<text x="30" y="121.8">ETN_TX_P/3.7B</text>
<text x="31.3" y="124.3">ETN_3V3/3.7B</text>
<text x="78.7" y="121.8">Header</text>
<text x="78.7" y="124.3">Header</text>
<text x="127.7" y="121.8">DGND/3.1E</text>
<text x="138.4" y="123.7">IGEP0033_SHARED</text>
<text x="172.7" y="121.8">Header</text>
<text x="212.6" y="121.8">UART4_CTSN/3.2D</text>
<text x="212.8" y="124.3">UART4_RTSN/3.4A</text>
<text x="266.7" y="121.8">Header</text>
<text x="266.7" y="124.3">Header</text>
<text x="313.1" y="121.8">DGND/3.1E</text>
<text x="323.8" y="123.7">IGEP0033_NC</text>
<text x="360.6" y="121.8">Header</text>
<text x="26.4" y="129.4">#ETN_ACTLED/3.7B</text>
<text x="29.7" y="126.9">ETN_RX_N/3.7B</text>
<text x="29.8" y="131.9">ETN_RX_P/3.7B</text>
<text x="78.7" y="126.9">Header</text>
<text x="78.7" y="129.4">Header</text>
<text x="78.7" y="131.9">Header</text>
<text x="124.5" y="131.9">GPIO1_28/3.1C</text>
<text x="124.7" y="126.9">SPI1_CS0/3.2B</text>
<text x="125.5" y="129.4">GPIO0_7/3.2C</text>
<text x="172.7" y="126.9">Header</text>
<text x="172.7" y="129.4">Header</text>
<text x="172.7" y="131.9">Header</text>
<text x="212.7" y="126.9">UART5_CTSN/3.3A</text>
<text x="212.8" y="129.4">UART5_RTSN/3.3A</text>
<text x="214.1" y="131.9">EHRPWM2B/3.4A</text>
<text x="266.7" y="126.9">Header</text>
<text x="266.7" y="129.4">Header</text>
<text x="266.7" y="131.9">Header</text>
<text x="323.8" y="131.3">IGEP0033_NC</text>
<text x="323.8" y="128.8">IGEP0033_NC</text>
<text x="323.8" y="126.2">IGEP0033_NC</text>
<text x="25.8" y="137">USBH_VBUSEN/3.7B</text>
<text x="33.8" y="134.5">DGND/3.1E</text>
<text x="78.7" y="134.5">Header</text>
<text x="78.7" y="137">Header</text>
<text x="124.5" y="134.5">GPIO0_16/3.1C</text>
<text x="124.5" y="137">GPIO0_19/3.2C</text>
<text x="172.7" y="134.5">Header</text>
<text x="216" y="134.5">GPIO1_12/3.4A</text>
<text x="216.2" y="137">GPIO2_11/3.3A</text>
<text x="266.7" y="134.5">#5V_ACPG</text>
<text x="323.8" y="136.4">IGEP0033_NC</text>
<text x="323.8" y="133.8">IGEP0033_NC</text>
<text x="28" y="142.1">USBH_DM_N/3.7B</text>
<text x="30.6" y="139.6">GPIO1_16/3.1A</text>
<text x="78.7" y="139.6">Header</text>
<text x="78.7" y="142.1">Header</text>
<text x="124.5" y="139.6">GPIO0_20/3.2C</text>
<text x="125.5" y="142.1">GPIO2_1/3.1C</text>
<text x="172.7" y="139.6">Modem EME</text>
<text x="216" y="139.6">GPIO2_12/3.3A</text>
<text x="229.8" y="141.5">DGND_LAY_NC</text>
<text x="266.7" y="139.6">STAT2</text>
<text x="266.7" y="142.1">Header</text>
<text x="323.8" y="144">IGEP0033_SHARED</text>
<text x="323.8" y="141.5">IGEP0033_SHARED</text>
<text x="323.8" y="138.9">IGEP0033_NC</text>
<text x="28.2" y="144.6">USBH_VBUS/3.7B</text>
<text x="28.4" y="147.2">USBH_DP_P/3.7B</text>
<text x="33.8" y="149.7">DGND/3.1E</text>
<text x="78.7" y="144.6">Header</text>
<text x="78.7" y="147.2">Header</text>
<text x="78.7" y="149.7">Header</text>
<text x="124.5" y="147.2">GPIO0_17/3.2C</text>
<text x="125.5" y="144.6">GPIO2_0/3.1C</text>
<text x="127.7" y="149.7">DGND/3.1E</text>
<text x="172.7" y="144.6">Modem PWR</text>
<text x="172.7" y="147.2">Header</text>
<text x="172.7" y="149.7">Header</text>
<text x="213.8" y="149.7">UART5_RXD/3.3B</text>
<text x="214" y="147.2">UART5_TXD/3.4A</text>
<text x="216" y="144.6">GPIO2_13/3.4A</text>
<text x="266.7" y="144.6">STAT1</text>
<text x="266.7" y="147.2">Header</text>
<text x="266.7" y="149.7">Header</text>
<text x="323.8" y="149.1">IGEP0033_SHARED</text>
<text x="323.8" y="146.5">IGEP0033_SHARED</text>
<text x="44.4" y="151.6">USBOTG_ID</text>
<text x="44.4" y="154.2">USBOTG_VBUSEN</text>
<text x="124.5" y="154.8">GPIO3_20/3.2C</text>
<text x="125.8" y="152.3">SPI1_D1/3.1C</text>
<text x="172.7" y="152.3">Header</text>
<text x="172.7" y="154.8">Header</text>
<text x="212.7" y="152.3">UART3_CTSN/3.3B</text>
<text x="216" y="154.8">GPIO0_26/3.4B</text>
<text x="266.7" y="152.3">Header</text>
<text x="309.8" y="154.8">VDD_ADC/3.3D</text>
<text x="313.1" y="152.3">AGND/3.3D</text>
<text x="360.6" y="152.3">Header</text>
<text x="360.6" y="154.8">Header</text>
<text x="26.9" y="159.9">#USBOTG_OC/3.2A</text>
<text x="44.4" y="156.7">USBOTG_DM_N</text>
<text x="44.4" y="161.8">USBOTG_DP_P</text>
<text x="78.7" y="159.9">Modem DTR</text>
<text x="124.5" y="157.3">GPIO3_21/3.2C</text>
<text x="124.5" y="159.9">GPIO3_18/3.1D</text>
<text x="172.7" y="157.3">Header</text>
<text x="172.7" y="159.9">Header</text>
<text x="216" y="157.3">GPIO1_13/3.4B</text>
<text x="216" y="159.9">GPIO1_15/3.3B</text>
<text x="314.3" y="157.3">AIN0/3.4C</text>
<text x="314.3" y="159.9">AIN1/3.4C</text>
<text x="360.6" y="157.3">Header</text>
<text x="360.6" y="159.9">Header</text>
<text x="33.8" y="167.5">DGND/3.1E</text>
<text x="44.4" y="164.3">USBOTG_VBUS</text>
<text x="78.7" y="167.5">Header</text>
<text x="124.5" y="162.4">GPIO3_19/3.1D</text>
<text x="127.7" y="165">DGND/3.1E</text>
<text x="138.4" y="166.9">IGEP0033_NC</text>
<text x="172.7" y="162.4">Header</text>
<text x="172.7" y="165">Header</text>
<text x="217" y="162.4">GPIO2_6/3.3B</text>
<text x="217" y="165">GPIO2_7/3.4B</text>
<text x="217" y="167.5">GPIO2_8/3.4B</text>
<text x="314.3" y="162.4">AIN2/3.4D</text>
<text x="314.3" y="165">AIN3/3.4D</text>
<text x="314.3" y="167.5">AIN4/3.4D</text>
<text x="360.6" y="162.4">Header</text>
<text x="360.6" y="165">Header</text>
<text x="360.6" y="167.5">Header</text>
<text x="44.4" y="171.9">IGEP0033_SHARED</text>
<text x="44.4" y="169.4">IGEP0033_SHARED</text>
<text x="138.4" y="169.4">IGEP0033_NC</text>
<text x="138.4" y="171.9">IGEP0033_NC</text>
<text x="216" y="172.6">GPIO2_10/3.3B</text>
<text x="217" y="170">GPIO2_9/3.3B</text>
<text x="314.3" y="170">AIN5/3.4D</text>
<text x="314.3" y="172.6">AIN6/3.4D</text>
<text x="360.6" y="170">Header</text>
<text x="360.6" y="172.6">Header</text>
<text x="44.4" y="174.5">IGEP0033_SHARED</text>
<text x="44.4" y="177">IGEP0033_SHARED</text>
<text x="138.4" y="174.5">IGEP0033_NC</text>
<text x="138.4" y="177">IGEP0033_NC</text>
<text x="216" y="177.6">GPIO2_23/3.4B</text>
<text x="219.2" y="175.1">DGND/3.1E</text>
<text x="266.7" y="175.1">Header</text>
<text x="310.6" y="177.6">WAKEUP/3.5C</text>
<text x="314.3" y="175.1">AIN7/3.4D</text>
<text x="323.8" y="179.6">IGEP0033_NC</text>
<text x="360.6" y="175.1">Header</text>
<text x="360.6" y="177.6">Header</text>
<text x="28.6" y="185.3">UART2_TXD/3.2A</text>
<text x="30.8" y="180.2">I2C1_SCL/3.1A</text>
<text x="31.6" y="182.7">GPIO0_6/3.1A</text>
<text x="78.7" y="180.2">Header</text>
<text x="78.7" y="182.7">Header</text>
<text x="78.7" y="185.3">Header</text>
<text x="127.7" y="180.2">DGND/3.1E</text>
<text x="138.4" y="182.1">IGEP0033_NC</text>
<text x="138.4" y="184.6">IGEP0033_NC</text>
<text x="172.7" y="180.2">Header</text>
<text x="215.9" y="185.3">GPIO2_24/3.3C</text>
<text x="216" y="180.2">GPIO2_22/3.4B</text>
<text x="216" y="182.7">GPIO2_25/3.3B</text>
<text x="323.8" y="184.6">IGEP0033_NC</text>
<text x="323.8" y="182.1">IGEP0033_NC</text>
<text x="28.4" y="190.3">UART2_RXD/3.1A</text>
<text x="30.6" y="187.8">I2C1_SDA/3.2A</text>
<text x="78.7" y="187.8">Header</text>
<text x="78.7" y="190.3">Header</text>
<text x="138.4" y="187.2">IGEP0033_NC</text>
<text x="138.4" y="189.7">IGEP0033_NC</text>
<text x="215.9" y="190.3">GPIO1_17/3.4C</text>
<text x="219.2" y="187.8">DGND/3.1E</text>
<text x="266.7" y="187.8">Header</text>
<text x="310.9" y="187.8">GPIO3_7/3.4C</text>
<text x="323.8" y="189.7">IGEP0033_SHARED</text>
<text x="360.6" y="187.8">#VGSM LDO POWERKILL</text>
<text x="33.8" y="195.4">DGND/3.1E</text>
<text x="44.4" y="192.3">IGEP0033_NC</text>
<text x="78.7" y="195.4">Header</text>
<text x="138.4" y="194.8">IGEP0033_NC</text>
<text x="138.4" y="192.3">IGEP0033_NC</text>
<text x="214" y="195.4">EHRPWM1B/3.3C</text>
<text x="214.1" y="192.9">EHRPWM1A/3.4B</text>
<text x="266.7" y="192.9">Header</text>
<text x="266.7" y="195.4">Header</text>
<text x="313.1" y="195.4">DGND/3.1E</text>
<text x="323.8" y="192.3">IGEP0033_SHARED</text>
<text x="360.6" y="195.4">Header</text>
<text x="33.8" y="203">DGND/3.1E</text>
<text x="313.1" y="203">AGND/3.3D</text>
</g>
</svg>
